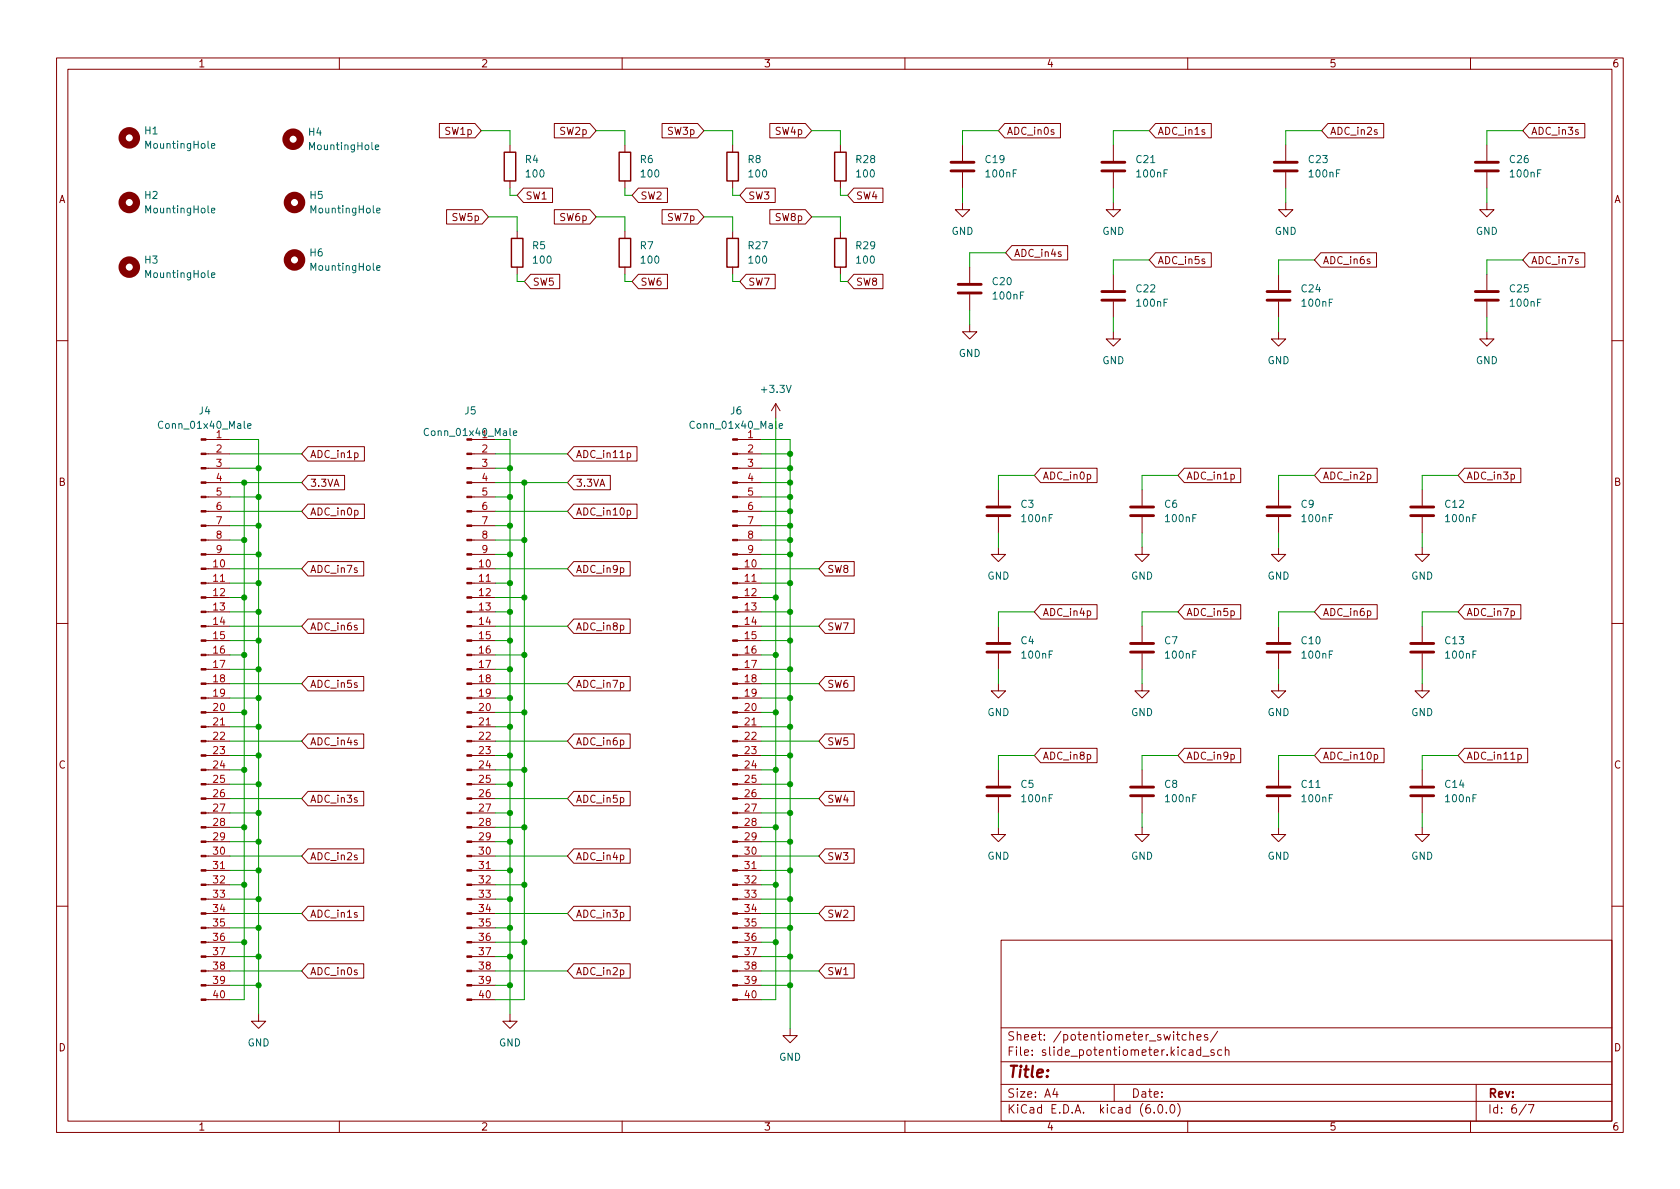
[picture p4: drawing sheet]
<svg xmlns="http://www.w3.org/2000/svg" width="297mm" height="210mm" viewBox="0 0 297 210" stroke-linecap="round" stroke-linejoin="round" font-family="sans-serif">
<g fill="none" stroke="#840000" stroke-width=".18">
<path d="M10 10.2h277v190.1h-277zM12 12.2h273v186.1h-273zM60 10.2v2M110 10.2v2M160 10.2v2M210 10.2v2M260 10.2v2M77.7 21.8h6.3l1.1 1.3-1.1 1.3h-6.3zM79 37.1h6.2l1.2 1.2-1.2 1.3h-6.2zM90.2 25.6v1.3M90.2 32v1.3M92.6 33.3h5.1v2.5h-5.1l-1.2-1.3z"/>
<path d="M98 21.8h6.3l1.1 1.3-1.1 1.3h-6.3zM98 37.1h6.3l1.1 1.2-1.1 1.3h-6.3zM110.5 25.6v1.3M110.5 32v1.3M112.9 33.3h5.1v2.5h-5.1l-1.1-1.3zM117.1 21.8h6.2l1.2 1.3-1.2 1.3h-6.2zM117.1 37.1h6.2l1.2 1.2-1.2 1.3h-6.2zM129.5 25.6v1.3M129.5 32v1.3M131.9 33.3h5.2v2.5h-5.2l-1.1-1.3zM136.1 21.8h6.3l1.1 1.3-1.1 1.3h-6.3zM136.1 37.1h6.3l1.1 1.2-1.1 1.3h-6.3z"/>
<path d="M148.6 25.6v1.3M148.6 32v1.3M151 33.3h5.1v2.5h-5.1l-1.1-1.3zM170.2 35.8v1.3h1.2l-1.2 1.2-1.3-1.2h1.3M170.2 25.6v2.8M170.2 30.5v2.8M177.6 21.8h9.9v2.6h-9.9l-1.1-1.3zM196.8 35.8v1.3h1.3l-1.3 1.2-1.2-1.2h1.2M196.8 25.6v2.8M196.8 30.5v2.8M204.3 21.8h9.9v2.6h-9.9l-1.1-1.3zM227.3 35.8v1.3h1.3l-1.3 1.2-1.2-1.2h1.2"/>
<path d="M227.3 25.6v2.8M227.3 30.5v2.8M234.8 21.8h9.8v2.6h-9.8l-1.1-1.3zM262.9 35.8v1.3h1.3l-1.3 1.2-1.3-1.2h1.3M262.9 25.6v2.8M262.9 30.5v2.8M270.4 21.8h9.8v2.6h-9.8l-1.2-1.3zM91.4 40.9v1.3M91.4 47.2v1.3M93.8 48.5h5.2v2.5h-5.2l-1.1-1.2zM110.5 40.9v1.3M110.5 47.2v1.3"/>
<path d="M112.9 48.5h5.1v2.5h-5.1l-1.1-1.2zM129.5 40.9v1.3M129.5 47.2v1.3M131.9 48.5h5.2v2.5h-5.2l-1.1-1.2zM148.6 40.9v1.3M148.6 47.2v1.3M151 48.5h5.1v2.5h-5.1l-1.1-1.2zM171.4 57.4v1.3h1.3l-1.3 1.2-1.2-1.2h1.2M171.4 47.2v2.8M171.4 52.1v2.8M178.9 43.4h9.9v2.6h-9.9l-1.1-1.3zM196.8 58.7v1.2h1.3l-1.3 1.3-1.2-1.3h1.2"/>
<path d="M196.8 48.5v2.8M196.8 53.3v2.8M204.3 44.7h9.9v2.5h-9.9l-1.1-1.2zM226.1 58.7v1.2h1.2l-1.2 1.3-1.3-1.3h1.3M226.1 48.5v2.8M226.1 53.3v2.8M233.5 44.7h9.9v2.5h-9.9l-1.1-1.2zM262.9 58.7v1.2h1.3l-1.3 1.3-1.3-1.3h1.3M262.9 48.5v2.8M262.9 53.3v2.8M270.4 44.7h9.8v2.5h-9.8l-1.2-1.2zM10 60.2h2"/>
<path d="M36.4 77.7h4.2M54.5 79h9.9v2.5h-9.9l-1.2-1.2zM83.8 77.7h3.8M101.4 79h11.2v2.5h-11.2l-1.1-1.2zM130.4 77.7h4.2M137.2 71.4l-.8 1.2M137.2 71.4v2.5M137.2 71.4l.7 1.2M285 60.2h2M36.4 98h4.2M36.4 95.5h4.2M36.4 93h4.2"/>
<path d="M36.4 90.4h4.2M36.4 87.9h4.2M36.4 85.3h4.2M36.4 82.8h4.2M36.4 80.3h4.2M54.5 89.1h9.9v2.6h-9.9l-1.2-1.3zM54.5 99.3h9.8v2.5h-9.8l-1.2-1.2zM54.5 84.1h6.4v2.5h-6.4l-1.2-1.3zM83.4 98h4.2M83.4 95.5h4.2M83.4 93h4.2M83.4 90.4h4.2"/>
<path d="M83.4 87.9h4.2M83.4 85.3h4.2M83.4 82.8h4.2M83.4 80.3h4.2M101.4 89.1h11.2v2.6h-11.2l-1.1-1.3zM101.4 99.3h10v2.5h-10l-1.1-1.2zM101.4 84.1h6.5v2.5h-6.5l-1.1-1.3zM110.9 90.3l.4-.1 .2 .3-.1 .5h-.5M110.9 80.1h.4l.2 .2-.1 .6h-.5M130.4 98h4.2M130.4 95.5h4.2M130.4 93h4.2"/>
<path d="M130.4 90.4h4.2M130.4 87.9h4.2M130.4 85.3h4.2M130.4 82.8h4.2M130.4 80.3h4.2M145.9 99.3h5.1v2.5h-5.1l-1.1-1.2zM176.5 96.8v1.2h1.3l-1.3 1.3-1.2-1.3h1.2M176.5 86.6v2.8M176.5 91.4v2.8M184 82.8h10v2.5h-10l-1.1-1.2zM201.9 96.8v1.2h1.3l-1.3 1.3-1.2-1.3h1.2M201.9 86.6v2.8"/>
<path d="M201.9 91.4v2.8M209.4 82.8h10v2.5h-10l-1.1-1.2zM226.1 96.8v1.2h1.2l-1.2 1.3-1.3-1.3h1.3M226.1 86.6v2.8M226.1 91.4v2.8M233.5 82.8h10v2.5h-10l-1.1-1.2zM251.5 96.8v1.2h1.2l-1.2 1.3-1.3-1.3h1.3M251.5 86.6v2.8M251.5 91.4v2.8M258.9 82.8h10v2.5h-10l-1.1-1.2zM10 110.2h2M36.4 118.4h4.2"/>
<path d="M36.4 115.8h4.2M36.4 113.3h4.2M36.4 110.7h4.2M36.4 108.2h4.2M36.4 105.7h4.2M36.4 103.1h4.2M36.4 100.6h4.2M54.5 109.5h9.8v2.5h-9.8l-1.2-1.3zM54.5 119.6h9.8v2.6h-9.8l-1.2-1.3zM83.4 118.4h4.2M83.4 115.8h4.2M83.4 113.3h4.2"/>
<path d="M83.4 110.7h4.2M83.4 108.2h4.2M83.4 105.7h4.2M83.4 103.1h4.2M83.4 100.6h4.2M101.4 119.6h10v2.6h-10l-1.1-1.3zM101.4 109.5h10v2.5h-10l-1.1-1.3zM130.4 118.4h4.2M130.4 115.8h4.2M130.4 113.3h4.2M130.4 110.7h4.2M130.4 108.2h4.2"/>
<path d="M130.4 105.7h4.2M130.4 103.1h4.2M130.4 100.6h4.2M145.9 109.5h5.1v2.5h-5.1l-1.1-1.3zM145.9 119.6h5.1v2.6h-5.1l-1.1-1.3zM176.5 110.7v2.8M176.5 115.6v2.8M184 106.9h10v2.6h-10l-1.1-1.3zM201.9 110.7v2.8M201.9 115.6v2.8M209.4 106.9h10v2.6h-10l-1.1-1.3zM226.1 110.7v2.8"/>
<path d="M226.1 115.6v2.8M233.5 106.9h10v2.6h-10l-1.1-1.3zM251.5 110.7v2.8M251.5 115.6v2.8M258.9 106.9h10v2.6h-10l-1.1-1.3zM285 110.2h2M36.4 138.7h4.2M36.4 136.1h4.2M36.4 133.6h4.2M36.4 131.1h4.2M36.4 128.5h4.2M36.4 126h4.2"/>
<path d="M36.4 123.4h4.2M36.4 120.9h4.2M54.5 139.9h9.8v2.6h-9.8l-1.2-1.3zM54.5 129.8h9.8v2.5h-9.8l-1.2-1.2zM83.4 138.7h4.2M83.4 136.1h4.2M83.4 133.6h4.2M83.4 131.1h4.2M83.4 128.5h4.2M83.4 126h4.2M83.4 123.4h4.2M83.4 120.9h4.2"/>
<path d="M101.4 129.8h10v2.5h-10l-1.1-1.2zM101.4 139.9h10v2.6h-10l-1.1-1.3zM130.4 138.7h4.2M130.4 136.1h4.2M130.4 133.6h4.2M130.4 131.1h4.2M130.4 128.5h4.2M130.4 126h4.2M130.4 123.4h4.2M130.4 120.9h4.2M145.9 129.8h5.1v2.5h-5.1l-1.1-1.2zM145.9 139.9h5.1v2.6h-5.1l-1.1-1.3z"/>
<path d="M176.5 120.9v1.3h1.3l-1.3 1.2-1.2-1.2h1.2M176.5 136.1v2.8M184 132.3h10v2.6h-10l-1.1-1.3zM201.9 120.9v1.3h1.3l-1.3 1.2-1.2-1.2h1.2M201.9 136.1v2.8M209.4 132.3h10v2.6h-10l-1.1-1.3zM226.1 120.9v1.3h1.2l-1.2 1.2-1.3-1.2h1.3M226.1 136.1v2.8M233.5 132.3h11.2v2.6h-11.2l-1.1-1.3zM243 133.5l.3-.1 .3 .3-.1 .5h-.5M251.5 120.9v1.3h1.2l-1.2 1.2-1.3-1.2h1.3M251.5 136.1v2.8"/>
<path d="M258.9 132.3h11.2v2.6h-11.2l-1.1-1.3zM268.4 133.5l.3-.1 .3 .3-.1 .5h-.5M36.4 159h4.2M36.4 156.5h4.2M36.4 153.9h4.2M36.4 151.4h4.2M36.4 148.8h4.2M36.4 146.3h4.2M36.4 143.8h4.2M36.4 141.2h4.2M54.5 150.1h9.8v2.5h-9.8l-1.2-1.2zM83.4 159h4.2"/>
<path d="M83.4 156.5h4.2M83.4 153.9h4.2M83.4 151.4h4.2M83.4 148.8h4.2M83.4 146.3h4.2M83.4 143.8h4.2M83.4 141.2h4.2M101.4 150.1h10v2.5h-10l-1.1-1.2zM130.4 159h4.2M130.4 156.5h4.2M130.4 153.9h4.2M130.4 151.4h4.2"/>
<path d="M130.4 148.8h4.2M130.4 146.3h4.2M130.4 143.8h4.2M130.4 141.2h4.2M145.9 150.1h5.1v2.5h-5.1l-1.1-1.2zM176.5 146.3v1.3h1.3l-1.3 1.2-1.2-1.2h1.2M176.5 141v2.8M201.9 146.3v1.3h1.3l-1.3 1.2-1.2-1.2h1.2M201.9 141v2.8M226.1 146.3v1.3h1.2l-1.2 1.2-1.3-1.2h1.3M226.1 141v2.8M251.5 146.3v1.3h1.2l-1.2 1.2-1.3-1.2h1.3"/>
<path d="M251.5 141v2.8M10 160.2h2M36.4 176.8h4.2M36.4 174.2h4.2M36.4 171.7h4.2M36.4 169.2h4.2M36.4 166.6h4.2M36.4 164.1h4.2M36.4 161.5h4.2M45.7 179.3v1.3h1.3l-1.3 1.3-1.3-1.3h1.3M54.5 160.3h9.8v2.5h-9.8l-1.2-1.3zM54.5 170.4h9.8v2.6h-9.8l-1.2-1.3z"/>
<path d="M83.4 176.8h4.2M83.4 174.2h4.2M83.4 171.7h4.2M83.4 169.2h4.2M83.4 166.6h4.2M83.4 164.1h4.2M83.4 161.5h4.2M90.2 179.3v1.3h1.2l-1.2 1.3-1.3-1.3h1.3M101.4 170.4h10v2.6h-10l-1.1-1.3zM101.4 160.3h10v2.5h-10l-1.1-1.3zM130.4 176.8h4.2M130.4 174.2h4.2"/>
<path d="M130.4 171.7h4.2M130.4 169.2h4.2M130.4 166.6h4.2M130.4 164.1h4.2M130.4 161.5h4.2M145.9 160.3h5.1v2.5h-5.1l-1.1-1.3zM145.9 170.4h5.1v2.6h-5.1l-1.1-1.3zM177 166.3h108v32h-108zM285 160.2h2M60 198.3v2M110 198.3v2M139.7 181.9v1.2h1.3l-1.3 1.3-1.3-1.3h1.3"/>
<path d="M160 198.3v2M177 194.8h108M177 191.8h108M177 187.8h108M177 181.8h108M186.5 192.5l-.4 1h1M186.9 193v1M197 191.8v3M204.1 196.7v.1M204.9 195.4l.2-.1a.81 .81 0 0 1 .6 .7 .81 .81 0 0 1-.3 .8h-.2a.81 .81 0 0 1-.6-.6 .81 .81 0 0 1 .3-.8zM206.2 196.7v.1M207.1 195.4l.1-.1a.81 .81 0 0 1 .6 .7 .81 .81 0 0 1-.3 .8h-.1a.81 .81 0 0 1-.6-.6 .81 .81 0 0 1 .3-.8z"/>
<path d="M208 182.9h.6M208.2 195.1a1.72 1.72 0 0 1 0 2.3M208.2 182.4v1.3l.4 .2M209.7 183l-.4-.1-.3 .3v.4l.1 .3h.6M210 198.3v2M210.4 183.1l.2-.2 .3 .1 .1 .9M210.4 182.4v1.5M211.6 183.4l.8-.1-.1-.3-.4-.1-.3 .2 .1 .8h.6M212.3 185.7l-.4-.1-.3 .3v.4l.1 .3h.6M212.3 185.1v1.5M212.6 186.8h1.2M213.5 183l-.4-.1-.2 .2 .1 .3 .5 .1v.4h-.6"/>
<path d="M214.6 185.7l-.3-.1-.2 .2v.3l.5 .1v.4h-.5M215.3 182.4l-1.3 1.9M216 185.7l-.4-.1-.3 .3v.4l.1 .3h.6M216.6 185.8l.3-.2 .3 .1 .1 .9M216.6 185.1v1.5M260 198.3v2M261 191.8v6.5M269.9 195.3l-1.3 1.9M270.2 195.3h1l-.6 1.5"/>
</g>
<g fill="none" stroke="#840000" stroke-width=".51">
<path d="M168.1 30.2h4.1M168.1 28.7h4.1M194.8 30.2h4.1M194.8 28.7h4.1M225.3 30.2h4.1M225.3 28.7h4.1M260.9 30.2h4M260.9 28.7h4M169.4 51.8h4.1M169.4 50.3h4.1M194.8 53.1h4.1M194.8 51.6h4.1"/>
<path d="M224 53.1h4.1M224 51.6h4.1M260.9 53.1h4M260.9 51.6h4M174.5 91.2h4.1M174.5 89.7h4.1M199.9 91.2h4.1M199.9 89.7h4.1M224 91.2h4.1M224 89.7h4.1M249.4 91.2h4.1M249.4 89.7h4.1"/>
<path d="M174.5 115.3h4.1M174.5 113.8h4.1M199.9 115.3h4.1M199.9 113.8h4.1M224 115.3h4.1M224 113.8h4.1M249.4 115.3h4.1M249.4 113.8h4.1M174.5 139.2h4.1M199.9 139.2h4.1M224 139.2h4.1M249.4 139.2h4.1"/>
<path d="M174.5 140.7h4.1M199.9 140.7h4.1M224 140.7h4.1M249.4 140.7h4.1"/>
</g>
<path d="M89.2 26.9h2v5.1h-2zM109.5 26.9h2v5.1h-2zM128.5 26.9h2.1v5.1h-2.1zM147.6 26.9h2v5.1h-2zM90.4 42.2h2.1v5h-2.1zM109.5 42.2h2v5h-2zM128.5 42.2h2.1v5h-2.1zM147.6 42.2h2v5h-2z" fill="none" stroke="#840000" stroke-width=".25"/>
<g fill="none" stroke="#840000" stroke-width="1.3">
<circle cx="22.9" cy="35.8" r="1.27"/>
<circle cx="22.9" cy="24.4" r="1.27"/>
<circle cx="51.8" cy="24.6" r="1.27"/>
<circle cx="52.1" cy="35.8" r="1.27"/>
<circle cx="22.9" cy="47.2" r="1.27"/>
<circle cx="52.1" cy="46" r="1.27"/>
</g>
<path d="M37.4 37.2l.6-.1-.1-.2-.3-.1-.2 .2 .1 .6h.4M37.4 25.8l.6-.1-.1-.3h-.3l-.2 .2 .1 .6h.4M66.4 26l.6-.1-.1-.2-.4-.1-.1 .2v.6h.5M66.6 37.2l.6-.1-.1-.2-.3-.1-.2 .2 .1 .6h.4M37.4 48.7l.6-.2-.1-.2-.3-.1-.2 .2 .1 .6h.4M66.6 47.4l.6-.1-.1-.3h-.3l-.2 .1 .1 .7h.4M43.8 75.3l.6-.1-.1-.2-.3-.1-.2 .2v.6h.5M90.8 76.6l.6-.1-.1-.3h-.3l-.2 .2v.6h.5M137.8 75.3l.6-.1-.1-.2-.4-.1-.1 .2v.6h.5" fill="none" stroke="#006464" stroke-width=".18"/>
<g fill="#840000" stroke="#840000" stroke-width=".18">
<path d="M129.5 176.7h.9v.2h-.9z"/>
<path d="M129.5 174.1h.9v.3h-.9z"/>
<path d="M129.5 171.6h.9v.2h-.9z"/>
<path d="M129.5 169h.9v.3h-.9z"/>
<path d="M129.5 166.5h.9v.2h-.9z"/>
<path d="M129.5 164h.9v.2h-.9z"/>
<path d="M129.5 161.4h.9v.3h-.9z"/>
<path d="M129.5 158.9h.9v.2h-.9z"/>
<path d="M129.5 156.3h.9v.3h-.9z"/>
<path d="M129.5 153.8h.9v.2h-.9z"/>
<path d="M129.5 151.3h.9v.2h-.9z"/>
<path d="M129.5 148.7h.9v.3h-.9z"/>
<path d="M129.5 146.2h.9v.2h-.9z"/>
<path d="M129.5 143.6h.9v.3h-.9z"/>
<path d="M129.5 141.1h.9v.2h-.9z"/>
<path d="M129.5 138.6h.9v.2h-.9z"/>
<path d="M129.5 136h.9v.3h-.9z"/>
<path d="M129.5 133.5h.9v.2h-.9z"/>
<path d="M129.5 130.9h.9v.3h-.9z"/>
<path d="M129.5 128.4h.9v.2h-.9z"/>
<path d="M129.5 125.9h.9v.2h-.9z"/>
<path d="M129.5 123.3h.9v.3h-.9z"/>
<path d="M129.5 120.8h.9v.2h-.9z"/>
<path d="M129.5 118.2h.9v.3h-.9z"/>
<path d="M129.5 115.7h.9v.2h-.9z"/>
<path d="M129.5 113.2h.9v.2h-.9z"/>
<path d="M129.5 110.6h.9v.3h-.9z"/>
<path d="M129.5 108.1h.9v.2h-.9z"/>
<path d="M129.5 105.5h.9v.3h-.9z"/>
<path d="M129.5 103h.9v.2h-.9z"/>
<path d="M129.5 100.5h.9v.2h-.9z"/>
<path d="M129.5 97.9h.9v.3h-.9z"/>
<path d="M129.5 95.4h.9v.2h-.9z"/>
<path d="M129.5 92.8h.9v.3h-.9z"/>
<path d="M129.5 90.3h.9v.2h-.9z"/>
<path d="M129.5 87.8h.9v.2h-.9z"/>
<path d="M129.5 85.2h.9v.3h-.9z"/>
<path d="M129.5 82.7h.9v.2h-.9z"/>
<path d="M129.5 80.1h.9v.3h-.9z"/>
<path d="M129.5 77.6h.9v.2h-.9z"/>
<path d="M82.5 176.7h.9v.2h-.9z"/>
<path d="M82.5 174.1h.9v.3h-.9z"/>
<path d="M82.5 171.6h.9v.2h-.9z"/>
<path d="M82.5 169h.9v.3h-.9z"/>
<path d="M82.5 166.5h.9v.2h-.9z"/>
<path d="M82.5 164h.9v.2h-.9z"/>
<path d="M82.5 161.4h.9v.3h-.9z"/>
<path d="M82.5 158.9h.9v.2h-.9z"/>
<path d="M82.5 156.3h.9v.3h-.9z"/>
<path d="M82.5 153.8h.9v.2h-.9z"/>
<path d="M82.5 151.3h.9v.2h-.9z"/>
<path d="M82.5 148.7h.9v.3h-.9z"/>
<path d="M82.5 146.2h.9v.2h-.9z"/>
<path d="M82.5 143.6h.9v.3h-.9z"/>
<path d="M82.5 141.1h.9v.2h-.9z"/>
<path d="M82.5 138.6h.9v.2h-.9z"/>
<path d="M82.5 136h.9v.3h-.9z"/>
<path d="M82.5 133.5h.9v.2h-.9z"/>
<path d="M82.5 130.9h.9v.3h-.9z"/>
<path d="M82.5 128.4h.9v.2h-.9z"/>
<path d="M82.5 125.9h.9v.2h-.9z"/>
<path d="M82.5 123.3h.9v.3h-.9z"/>
<path d="M82.5 120.8h.9v.2h-.9z"/>
<path d="M82.5 118.2h.9v.3h-.9z"/>
<path d="M82.5 115.7h.9v.2h-.9z"/>
<path d="M82.5 113.2h.9v.2h-.9z"/>
<path d="M82.5 110.6h.9v.3h-.9z"/>
<path d="M82.5 108.1h.9v.2h-.9z"/>
<path d="M82.5 105.5h.9v.3h-.9z"/>
<path d="M82.5 103h.9v.2h-.9z"/>
<path d="M82.5 100.5h.9v.2h-.9z"/>
<path d="M82.5 97.9h.9v.3h-.9z"/>
<path d="M82.5 95.4h.9v.2h-.9z"/>
<path d="M82.5 92.8h.9v.3h-.9z"/>
<path d="M82.5 90.3h.9v.2h-.9z"/>
<path d="M82.5 87.8h.9v.2h-.9z"/>
<path d="M82.5 85.2h.9v.3h-.9z"/>
<path d="M82.5 82.7h.9v.2h-.9z"/>
<path d="M82.5 80.1h.9v.3h-.9z"/>
<path d="M35.6 176.7h.8v.2h-.8z"/>
<path d="M35.6 174.1h.8v.3h-.8z"/>
<path d="M35.6 171.6h.8v.2h-.8z"/>
<path d="M35.6 169h.8v.3h-.8z"/>
<path d="M35.6 166.5h.8v.2h-.8z"/>
<path d="M35.6 164h.8v.2h-.8z"/>
<path d="M35.6 161.4h.8v.3h-.8z"/>
<path d="M35.6 158.9h.8v.2h-.8z"/>
<path d="M35.6 156.3h.8v.3h-.8z"/>
<path d="M35.6 153.8h.8v.2h-.8z"/>
<path d="M35.6 151.3h.8v.2h-.8z"/>
<path d="M35.6 148.7h.8v.3h-.8z"/>
<path d="M35.6 146.2h.8v.2h-.8z"/>
<path d="M35.6 143.6h.8v.3h-.8z"/>
<path d="M35.6 141.1h.8v.2h-.8z"/>
<path d="M35.6 138.6h.8v.2h-.8z"/>
<path d="M35.6 136h.8v.3h-.8z"/>
<path d="M35.6 133.5h.8v.2h-.8z"/>
<path d="M35.6 130.9h.8v.3h-.8z"/>
<path d="M35.6 128.4h.8v.2h-.8z"/>
<path d="M35.6 125.9h.8v.2h-.8z"/>
<path d="M35.6 123.3h.8v.3h-.8z"/>
<path d="M35.6 120.8h.8v.2h-.8z"/>
<path d="M35.6 118.2h.8v.3h-.8z"/>
<path d="M35.6 115.7h.8v.2h-.8z"/>
<path d="M35.6 113.2h.8v.2h-.8z"/>
<path d="M35.6 110.6h.8v.3h-.8z"/>
<path d="M35.6 108.1h.8v.2h-.8z"/>
<path d="M35.6 105.5h.8v.3h-.8z"/>
<path d="M35.6 103h.8v.2h-.8z"/>
<path d="M35.6 100.5h.8v.2h-.8z"/>
<path d="M35.6 97.9h.8v.3h-.8z"/>
<path d="M35.6 95.4h.8v.2h-.8z"/>
<path d="M35.6 92.8h.8v.3h-.8z"/>
<path d="M35.6 90.3h.8v.2h-.8z"/>
<path d="M35.6 87.8h.8v.2h-.8z"/>
<path d="M35.6 85.2h.8v.3h-.8z"/>
<path d="M35.6 82.7h.8v.2h-.8z"/>
<path d="M35.6 80.1h.8v.3h-.8z"/>
<path d="M35.6 77.6h.8v.2h-.8z"/>
</g>
<g fill="none" stroke="#009600" stroke-width=".18">
<path d="M85.1 23.1h5.1v2.5M86.4 38.3h5v2.6M90.2 33.3v1.2h1.2M105.4 23.1h5.1v2.5M105.4 38.3h5.1v2.6M110.5 33.3v1.2h1.3M124.5 23.1h5v2.5M124.5 38.3h5v2.6M129.5 33.3v1.2h1.3M143.5 23.1h5.1v2.5M143.5 38.3h5.1v2.6M148.6 33.3v1.2h1.3"/>
<path d="M170.2 33.3v2.5M176.5 23.1h-6.3v2.5M196.8 33.3v2.5M203.2 23.1h-6.4v2.5M227.3 33.3v2.5M233.7 23.1h-6.4v2.5M262.9 33.3v2.5M269.2 23.1h-6.3v2.5M91.4 48.5v1.3h1.3M110.5 48.5v1.3h1.3M129.5 48.5v1.3h1.3M148.6 48.5v1.3h1.3"/>
<path d="M171.4 54.9v2.5M177.8 44.7h-6.4v2.5M196.8 56.1v2.6M203.2 46h-6.4v2.5M226.1 56.1v2.6M232.4 46h-6.3v2.5M262.9 56.1v2.6M269.2 46h-6.3v2.5M40.6 77.7h5.1v101.6M90.2 77.7v101.6M134.6 77.7h5.1v104.2M137.2 73.9v102.9h-2.6"/>
<path d="M40.6 85.3h12.7M40.6 93h5.1M40.6 87.9h5.1M40.6 98h5.1M40.6 80.3h12.7M40.6 90.4h12.7M40.6 95.5h2.6M40.6 82.8h5.1M43.2 85.3v91.5h-2.6M87.6 85.3h12.7M87.6 93h2.6M87.6 87.9h2.6"/>
<path d="M87.6 98h2.6M87.6 80.3h12.7M87.6 90.4h12.7M87.6 95.5h5.1M87.6 82.8h2.6M92.7 85.3v91.5h-5.1M134.6 85.3h5.1M134.6 93h5.1M134.6 87.9h5.1M134.6 98h5.1M134.6 80.3h5.1M134.6 90.4h5.1"/>
<path d="M134.6 95.5h5.1M134.6 82.8h5.1M176.5 94.2v2.6M182.9 84.1h-6.4v2.5M201.9 94.2v2.6M208.3 84.1h-6.4v2.5M226.1 94.2v2.6M232.4 84.1h-6.3v2.5M251.5 94.2v2.6M257.8 84.1h-6.3v2.5M40.6 108.2h5.1M40.6 105.7h2.6"/>
<path d="M40.6 100.6h12.7M40.6 103.1h5.1M40.6 113.3h5.1M40.6 118.4h5.1M40.6 115.8h2.6M40.6 110.7h12.7M87.6 108.2h2.6M87.6 105.7h5.1M87.6 100.6h12.7M87.6 103.1h2.6M87.6 113.3h2.6M87.6 118.4h2.6"/>
<path d="M87.6 115.8h5.1M87.6 110.7h12.7M134.6 108.2h5.1M134.6 105.7h2.6M134.6 100.6h10.2M134.6 103.1h5.1M134.6 113.3h5.1M134.6 118.4h5.1M134.6 115.8h2.6M134.6 110.7h10.2M176.5 118.4v2.5M182.9 108.2h-6.4v2.5"/>
<path d="M201.9 118.4v2.5M208.3 108.2h-6.4v2.5M226.1 118.4v2.5M232.4 108.2h-6.3v2.5M251.5 118.4v2.5M257.8 108.2h-6.3v2.5M40.6 133.6h5.1M40.6 138.7h5.1M40.6 136.1h2.6M40.6 128.5h5.1M40.6 131.1h12.7M40.6 126h2.6"/>
<path d="M40.6 120.9h12.7M40.6 123.4h5.1M87.6 133.6h2.6M87.6 138.7h2.6M87.6 136.1h5.1M87.6 128.5h2.6M87.6 131.1h12.7M87.6 126h5.1M87.6 120.9h12.7M87.6 123.4h2.6M134.6 133.6h5.1M134.6 138.7h5.1"/>
<path d="M134.6 136.1h2.6M134.6 128.5h5.1M134.6 131.1h10.2M134.6 126h2.6M134.6 120.9h10.2M134.6 123.4h5.1M182.9 133.6h-6.4v2.5M208.3 133.6h-6.4v2.5M232.4 133.6h-6.3v2.5M257.8 133.6h-6.3v2.5M40.6 156.5h2.6M40.6 153.9h5.1"/>
<path d="M40.6 159h5.1M40.6 143.8h5.1M40.6 146.3h2.6M40.6 148.8h5.1M40.6 151.4h12.7M40.6 141.2h12.7M87.6 156.5h5.1M87.6 153.9h2.6M87.6 159h2.6M87.6 143.8h2.6M87.6 146.3h5.1M87.6 148.8h2.6"/>
<path d="M87.6 151.4h12.7M87.6 141.2h12.7M134.6 156.5h2.6M134.6 153.9h5.1M134.6 159h5.1M134.6 143.8h5.1M134.6 146.3h2.6M134.6 148.8h5.1M134.6 151.4h10.2M134.6 141.2h10.2M176.5 143.8v2.5M201.9 143.8v2.5"/>
<path d="M226.1 143.8v2.5M251.5 143.8v2.5M40.6 164.1h5.1M40.6 166.6h2.6M40.6 169.2h5.1M40.6 174.2h5.1M40.6 171.7h12.7M40.6 161.5h12.7M87.6 164.1h2.6M87.6 166.6h5.1M87.6 169.2h2.6M87.6 174.2h2.6"/>
<path d="M87.6 171.7h12.7M87.6 161.5h12.7M134.6 164.1h5.1M134.6 166.6h2.6M134.6 169.2h5.1M134.6 174.2h5.1M134.6 171.7h10.2M134.6 161.5h10.2"/>
</g>
<g fill="#009600" stroke="#009600" stroke-width=".18">
<circle cx="139.7" cy="103.1" r=".46"/>
<circle cx="139.7" cy="98" r=".46"/>
<circle cx="139.7" cy="95.5" r=".46"/>
<circle cx="137.2" cy="105.7" r=".46"/>
<circle cx="139.7" cy="108.2" r=".46"/>
<circle cx="137.2" cy="126" r=".46"/>
<circle cx="137.2" cy="115.8" r=".46"/>
<circle cx="139.7" cy="123.4" r=".46"/>
<circle cx="139.7" cy="118.4" r=".46"/>
<circle cx="139.7" cy="113.3" r=".46"/>
<circle cx="139.7" cy="128.5" r=".46"/>
<circle cx="139.7" cy="138.7" r=".46"/>
<circle cx="139.7" cy="143.8" r=".46"/>
<circle cx="139.7" cy="133.6" r=".46"/>
<circle cx="137.2" cy="146.3" r=".46"/>
<circle cx="137.2" cy="136.1" r=".46"/>
<circle cx="139.7" cy="93" r=".46"/>
<circle cx="90.2" cy="82.8" r=".46"/>
<circle cx="90.2" cy="87.9" r=".46"/>
<circle cx="92.7" cy="85.3" r=".46"/>
<circle cx="139.7" cy="87.9" r=".46"/>
<circle cx="139.7" cy="85.3" r=".46"/>
<circle cx="139.7" cy="82.8" r=".46"/>
<circle cx="139.7" cy="90.4" r=".46"/>
<circle cx="139.7" cy="80.3" r=".46"/>
<circle cx="92.7" cy="95.5" r=".46"/>
<circle cx="90.2" cy="93" r=".46"/>
<circle cx="90.2" cy="98" r=".46"/>
<circle cx="92.7" cy="105.7" r=".46"/>
<circle cx="90.2" cy="113.3" r=".46"/>
<circle cx="90.2" cy="103.1" r=".46"/>
<circle cx="90.2" cy="108.2" r=".46"/>
<circle cx="92.7" cy="115.8" r=".46"/>
<circle cx="90.2" cy="123.4" r=".46"/>
<circle cx="90.2" cy="118.4" r=".46"/>
<circle cx="92.7" cy="126" r=".46"/>
<circle cx="90.2" cy="138.7" r=".46"/>
<circle cx="90.2" cy="148.8" r=".46"/>
<circle cx="92.7" cy="146.3" r=".46"/>
<circle cx="90.2" cy="174.2" r=".46"/>
<circle cx="90.2" cy="169.2" r=".46"/>
<circle cx="139.7" cy="169.2" r=".46"/>
<circle cx="137.2" cy="166.6" r=".46"/>
<circle cx="139.7" cy="164.1" r=".46"/>
<circle cx="139.7" cy="174.2" r=".46"/>
<circle cx="45.7" cy="164.1" r=".46"/>
<circle cx="45.7" cy="159" r=".46"/>
<circle cx="45.7" cy="153.9" r=".46"/>
<circle cx="45.7" cy="148.8" r=".46"/>
<circle cx="45.7" cy="169.2" r=".46"/>
<circle cx="45.7" cy="174.2" r=".46"/>
<circle cx="43.2" cy="146.3" r=".46"/>
<circle cx="45.7" cy="143.8" r=".46"/>
<circle cx="139.7" cy="153.9" r=".46"/>
<circle cx="137.2" cy="156.5" r=".46"/>
<circle cx="139.7" cy="148.8" r=".46"/>
<circle cx="139.7" cy="159" r=".46"/>
<circle cx="90.2" cy="143.8" r=".46"/>
<circle cx="90.2" cy="153.9" r=".46"/>
<circle cx="92.7" cy="166.6" r=".46"/>
<circle cx="90.2" cy="164.1" r=".46"/>
<circle cx="90.2" cy="159" r=".46"/>
<circle cx="92.7" cy="156.5" r=".46"/>
<circle cx="92.7" cy="136.1" r=".46"/>
<circle cx="43.2" cy="136.1" r=".46"/>
<circle cx="43.2" cy="156.5" r=".46"/>
<circle cx="45.7" cy="138.7" r=".46"/>
<circle cx="43.2" cy="166.6" r=".46"/>
<circle cx="45.7" cy="103.1" r=".46"/>
<circle cx="45.7" cy="108.2" r=".46"/>
<circle cx="43.2" cy="105.7" r=".46"/>
<circle cx="45.7" cy="113.3" r=".46"/>
<circle cx="45.7" cy="118.4" r=".46"/>
<circle cx="43.2" cy="115.8" r=".46"/>
<circle cx="43.2" cy="126" r=".46"/>
<circle cx="45.7" cy="123.4" r=".46"/>
<circle cx="45.7" cy="87.9" r=".46"/>
<circle cx="45.7" cy="93" r=".46"/>
<circle cx="45.7" cy="98" r=".46"/>
<circle cx="43.2" cy="85.3" r=".46"/>
<circle cx="43.2" cy="95.5" r=".46"/>
<circle cx="45.7" cy="82.8" r=".46"/>
<circle cx="90.2" cy="133.6" r=".46"/>
<circle cx="90.2" cy="128.5" r=".46"/>
<circle cx="45.7" cy="133.6" r=".46"/>
<circle cx="45.7" cy="128.5" r=".46"/>
</g>
<text font-size="2.8" fill="#840000" x="178" y="190.6">Title:</text>
<g font-size="2.1" fill="#840000">
<text x="178" y="184">Sheet: /potentiometer_switches/</text>
<text x="178" y="186.7">File: slide_potentiometer.kicad_sch</text>
<text x="178" y="196.9">KiCad E.D.A. kicad (6.0.0)</text>
<text x="178" y="194.1">Size: A4</text>
<text x="200" y="194.1">Date:</text>
<text x="263" y="194.1">Rev:</text>
<text x="263" y="196.9">Id: 6/7</text>
</g>
<g font-size="1.8" fill="#840000">
<text x="35" y="11.9">1</text>
<text x="85" y="11.9">2</text>
<text x="135" y="11.9">3</text>
<text x="185" y="11.9">4</text>
<text x="235" y="11.9">5</text>
<text x="285" y="11.9">6</text>
<text x="78.7" y="23.8">SW1p</text>
<text x="99.1" y="23.8">SW2p</text>
<text x="118.1" y="23.8">SW3p</text>
<text x="137.2" y="23.8">SW4p</text>
<text x="178" y="23.8">ADC_in0s</text>
<text x="204.6" y="23.8">ADC_in1s</text>
<text x="235.1" y="23.8">ADC_in2s</text>
<text x="270.7" y="23.8">ADC_in3s</text>
<text x="10.3" y="35.9">A</text>
<text x="92.9" y="35.3">SW1</text>
<text x="113.2" y="35.3">SW2</text>
<text x="132.2" y="35.3">SW3</text>
<text x="151.3" y="35.3">SW4</text>
<text x="285.3" y="35.9">A</text>
<text x="80" y="39.1">SW5p</text>
<text x="99.1" y="39.1">SW6p</text>
<text x="118.1" y="39.1">SW7p</text>
<text x="137.2" y="39.1">SW8p</text>
<text x="179.2" y="45.4">ADC_in4s</text>
<text x="204.6" y="46.7">ADC_in5s</text>
<text x="233.8" y="46.7">ADC_in6s</text>
<text x="270.7" y="46.7">ADC_in7s</text>
<text x="94.1" y="50.5">SW5</text>
<text x="113.2" y="50.5">SW6</text>
<text x="132.2" y="50.5">SW7</text>
<text x="151.3" y="50.5">SW8</text>
<text x="54.8" y="81">ADC_in1p</text>
<text x="101.8" y="81">ADC_in11p</text>
<text x="10.3" y="85.9">B</text>
<text x="54.8" y="86.1">3.3VA</text>
<text x="101.8" y="86.1">3.3VA</text>
<text x="184.3" y="84.8">ADC_in0p</text>
<text x="209.7" y="84.8">ADC_in1p</text>
<text x="233.8" y="84.8">ADC_in2p</text>
<text x="259.2" y="84.8">ADC_in3p</text>
<text x="285.3" y="85.9">B</text>
<text x="54.8" y="91.1">ADC_in0p</text>
<text x="101.8" y="91.1">ADC_in10p</text>
<text x="54.8" y="101.3">ADC_in7s</text>
<text x="101.8" y="101.3">ADC_in9p</text>
<text x="146.2" y="101.3">SW8</text>
<text x="54.8" y="111.5">ADC_in6s</text>
<text x="101.8" y="111.5">ADC_in8p</text>
<text x="146.2" y="111.5">SW7</text>
<text x="184.3" y="108.9">ADC_in4p</text>
<text x="209.7" y="108.9">ADC_in5p</text>
<text x="233.8" y="108.9">ADC_in6p</text>
<text x="259.2" y="108.9">ADC_in7p</text>
<text x="54.8" y="121.6">ADC_in5s</text>
<text x="101.8" y="121.6">ADC_in7p</text>
<text x="146.2" y="121.6">SW6</text>
<text x="54.8" y="131.8">ADC_in4s</text>
<text x="101.8" y="131.8">ADC_in6p</text>
<text x="146.2" y="131.8">SW5</text>
<text x="10.3" y="135.9">C</text>
<text x="184.3" y="134.3">ADC_in8p</text>
<text x="209.7" y="134.3">ADC_in9p</text>
<text x="233.8" y="134.3">ADC_in10p</text>
<text x="259.2" y="134.3">ADC_in11p</text>
<text x="285.3" y="135.9">C</text>
<text x="54.8" y="141.9">ADC_in3s</text>
<text x="101.8" y="141.9">ADC_in5p</text>
<text x="146.2" y="141.9">SW4</text>
<text x="54.8" y="152.1">ADC_in2s</text>
<text x="101.8" y="152.1">ADC_in4p</text>
<text x="146.2" y="152.1">SW3</text>
<text x="54.8" y="162.3">ADC_in1s</text>
<text x="101.8" y="162.3">ADC_in3p</text>
<text x="146.2" y="162.3">SW2</text>
<text x="54.8" y="172.4">ADC_in0s</text>
<text x="101.8" y="172.4">ADC_in2p</text>
<text x="146.2" y="172.4">SW1</text>
<text x="10.3" y="185.9">D</text>
<text x="285.3" y="185.9">D</text>
<text x="35" y="199.9">1</text>
<text x="85" y="199.9">2</text>
<text x="135" y="199.9">3</text>
<text x="185" y="199.9">4</text>
<text x="235" y="199.9">5</text>
<text x="285" y="199.9">6</text>
</g>
<g font-size="1.8" fill="#006464">
<text x="25.6" y="23.7">H1</text>
<text x="54.6" y="24">H4</text>
<text x="26" y="26.3">MountingHole</text>
<text x="54.9" y="26.5">MountingHole</text>
<text x="92.9" y="28.8">R4</text>
<text x="113.2" y="28.8">R6</text>
<text x="132.3" y="28.8">R8</text>
<text x="151.4" y="28.8">R28</text>
<text x="174.3" y="28.8">C19</text>
<text x="201" y="28.8">C21</text>
<text x="231.4" y="28.8">C23</text>
<text x="267" y="28.8">C26</text>
<text x="25.6" y="35.2">H2</text>
<text x="54.8" y="35.2">H5</text>
<text x="93.1" y="31.4">100</text>
<text x="113.4" y="31.4">100</text>
<text x="132.5" y="31.4">100</text>
<text x="151.5" y="31.4">100</text>
<text x="174.4" y="31.4">100nF</text>
<text x="201.1" y="31.4">100nF</text>
<text x="231.6" y="31.4">100nF</text>
<text x="267.2" y="31.4">100nF</text>
<text x="26" y="37.7">MountingHole</text>
<text x="55.2" y="37.7">MountingHole</text>
<text x="168.2" y="41.5">GND</text>
<text x="194.9" y="41.5">GND</text>
<text x="225.4" y="41.5">GND</text>
<text x="260.9" y="41.5">GND</text>
<text x="25.6" y="46.6">H3</text>
<text x="54.8" y="45.3">H6</text>
<text x="55.2" y="47.9">MountingHole</text>
<text x="94.2" y="44.1">R5</text>
<text x="94.4" y="46.6">100</text>
<text x="113.2" y="44.1">R7</text>
<text x="113.4" y="46.6">100</text>
<text x="132.4" y="44.1">R27</text>
<text x="132.5" y="46.6">100</text>
<text x="151.4" y="44.1">R29</text>
<text x="151.5" y="46.6">100</text>
<text x="26" y="49.1">MountingHole</text>
<text x="175.6" y="50.4">C20</text>
<text x="175.7" y="53">100nF</text>
<text x="201" y="51.7">C22</text>
<text x="230.2" y="51.7">C24</text>
<text x="267" y="51.7">C25</text>
<text x="201.1" y="54.2">100nF</text>
<text x="230.3" y="54.2">100nF</text>
<text x="267.2" y="54.2">100nF</text>
<text x="169.5" y="63.1">GND</text>
<text x="194.9" y="64.4">GND</text>
<text x="224.1" y="64.4">GND</text>
<text x="260.9" y="64.4">GND</text>
<text x="134.8" y="69.5">+3.3V</text>
<text x="28.5" y="75.8">Conn_01x40_Male</text>
<text x="35.2" y="73.3">J4</text>
<text x="82.2" y="73.3">J5</text>
<text x="85.2" y="77.5">1</text>
<text x="122.5" y="75.8">Conn_01x40_Male</text>
<text x="129.2" y="73.3">J6</text>
<text x="180.5" y="89.8">C3</text>
<text x="205.9" y="89.8">C6</text>
<text x="230.1" y="89.8">C9</text>
<text x="255.6" y="89.8">C12</text>
<text x="180.8" y="92.3">100nF</text>
<text x="206.2" y="92.3">100nF</text>
<text x="230.3" y="92.3">100nF</text>
<text x="255.7" y="92.3">100nF</text>
<text x="174.6" y="102.5">GND</text>
<text x="200" y="102.5">GND</text>
<text x="224.1" y="102.5">GND</text>
<text x="249.5" y="102.5">GND</text>
<text x="180.5" y="113.9">C4</text>
<text x="205.9" y="113.9">C7</text>
<text x="230.2" y="113.9">C10</text>
<text x="255.6" y="113.9">C13</text>
<text x="180.8" y="116.5">100nF</text>
<text x="206.2" y="116.5">100nF</text>
<text x="230.3" y="116.5">100nF</text>
<text x="255.7" y="116.5">100nF</text>
<text x="174.6" y="126.6">GND</text>
<text x="200" y="126.6">GND</text>
<text x="224.1" y="126.6">GND</text>
<text x="249.5" y="126.6">GND</text>
<text x="180.5" y="139.3">C5</text>
<text x="180.8" y="141.9">100nF</text>
<text x="205.9" y="139.3">C8</text>
<text x="206.2" y="141.9">100nF</text>
<text x="230.2" y="139.3">C11</text>
<text x="230.3" y="141.9">100nF</text>
<text x="255.6" y="139.3">C14</text>
<text x="255.7" y="141.9">100nF</text>
<text x="174.6" y="152">GND</text>
<text x="200" y="152">GND</text>
<text x="224.1" y="152">GND</text>
<text x="249.5" y="152">GND</text>
<text x="43.8" y="185">GND</text>
<text x="88.2" y="185">GND</text>
<text x="137.7" y="187.6">GND</text>
</g>
<g font-size="1.8" fill="#a90000">
<text x="38.2" y="77.5">1</text>
<text x="132.2" y="77.5">1</text>
<text x="38.2" y="80">2</text>
<text x="38.2" y="82.5">3</text>
<text x="85.2" y="80">2</text>
<text x="85.2" y="82.5">3</text>
<text x="132.2" y="80">2</text>
<text x="132.2" y="82.5">3</text>
<text x="38.2" y="85.1">4</text>
<text x="38.2" y="87.6">5</text>
<text x="85.2" y="85.1">4</text>
<text x="85.2" y="87.6">5</text>
<text x="132.2" y="85.1">4</text>
<text x="132.2" y="87.6">5</text>
<text x="38.2" y="90.2">6</text>
<text x="38.2" y="92.7">7</text>
<text x="38.2" y="95.2">8</text>
<text x="85.2" y="90.2">6</text>
<text x="85.2" y="92.7">7</text>
<text x="85.2" y="95.2">8</text>
<text x="132.2" y="90.2">6</text>
<text x="132.2" y="92.7">7</text>
<text x="132.2" y="95.2">8</text>
<text x="37.8" y="100.3">10</text>
<text x="38.2" y="97.8">9</text>
<text x="84.7" y="100.3">10</text>
<text x="85.2" y="97.8">9</text>
<text x="131.7" y="100.3">10</text>
<text x="132.2" y="97.8">9</text>
<text x="37.8" y="102.9">11</text>
<text x="37.8" y="105.4">12</text>
<text x="37.8" y="107.9">13</text>
<text x="84.7" y="102.9">11</text>
<text x="84.7" y="105.4">12</text>
<text x="84.7" y="107.9">13</text>
<text x="131.7" y="102.9">11</text>
<text x="131.7" y="105.4">12</text>
<text x="131.7" y="107.9">13</text>
<text x="37.8" y="110.5">14</text>
<text x="37.8" y="113">15</text>
<text x="84.7" y="110.5">14</text>
<text x="84.7" y="113">15</text>
<text x="131.7" y="110.5">14</text>
<text x="131.7" y="113">15</text>
<text x="37.8" y="115.6">16</text>
<text x="37.8" y="118.1">17</text>
<text x="84.7" y="115.6">16</text>
<text x="84.7" y="118.1">17</text>
<text x="131.7" y="115.6">16</text>
<text x="131.7" y="118.1">17</text>
<text x="37.8" y="120.6">18</text>
<text x="37.8" y="123.2">19</text>
<text x="37.8" y="125.7">20</text>
<text x="84.7" y="120.6">18</text>
<text x="84.7" y="123.2">19</text>
<text x="84.7" y="125.7">20</text>
<text x="131.7" y="120.6">18</text>
<text x="131.7" y="123.2">19</text>
<text x="131.7" y="125.7">20</text>
<text x="37.8" y="128.3">21</text>
<text x="37.8" y="130.8">22</text>
<text x="84.7" y="128.3">21</text>
<text x="84.7" y="130.8">22</text>
<text x="131.7" y="128.3">21</text>
<text x="131.7" y="130.8">22</text>
<text x="37.8" y="133.3">23</text>
<text x="37.8" y="135.9">24</text>
<text x="84.7" y="133.3">23</text>
<text x="84.7" y="135.9">24</text>
<text x="131.7" y="133.3">23</text>
<text x="131.7" y="135.9">24</text>
<text x="37.8" y="138.4">25</text>
<text x="37.8" y="141">26</text>
<text x="37.8" y="143.5">27</text>
<text x="84.7" y="138.4">25</text>
<text x="84.7" y="141">26</text>
<text x="84.7" y="143.5">27</text>
<text x="131.7" y="138.4">25</text>
<text x="131.7" y="141">26</text>
<text x="131.7" y="143.5">27</text>
<text x="37.8" y="146">28</text>
<text x="37.8" y="148.6">29</text>
<text x="84.7" y="146">28</text>
<text x="84.7" y="148.6">29</text>
<text x="131.7" y="146">28</text>
<text x="131.7" y="148.6">29</text>
<text x="37.8" y="151.1">30</text>
<text x="37.8" y="153.7">31</text>
<text x="84.7" y="151.1">30</text>
<text x="84.7" y="153.7">31</text>
<text x="131.7" y="151.1">30</text>
<text x="131.7" y="153.7">31</text>
<text x="37.8" y="156.2">32</text>
<text x="37.8" y="158.7">33</text>
<text x="37.8" y="161.3">34</text>
<text x="84.7" y="156.2">32</text>
<text x="84.7" y="158.7">33</text>
<text x="84.7" y="161.3">34</text>
<text x="131.7" y="156.2">32</text>
<text x="131.7" y="158.7">33</text>
<text x="131.7" y="161.3">34</text>
<text x="37.8" y="163.8">35</text>
<text x="37.8" y="166.4">36</text>
<text x="84.7" y="163.8">35</text>
<text x="84.7" y="166.4">36</text>
<text x="131.7" y="163.8">35</text>
<text x="131.7" y="166.4">36</text>
<text x="37.8" y="168.9">37</text>
<text x="37.8" y="171.4">38</text>
<text x="37.8" y="174">39</text>
<text x="84.7" y="168.9">37</text>
<text x="84.7" y="171.4">38</text>
<text x="84.7" y="174">39</text>
<text x="131.7" y="168.9">37</text>
<text x="131.7" y="171.4">38</text>
<text x="131.7" y="174">39</text>
<text x="37.8" y="176.5">40</text>
<text x="84.7" y="176.5">40</text>
<text x="131.7" y="176.5">40</text>
</g>
<text font-size="1.8" fill="#009600" x="75.5" y="77.1">Conn_01x40_Male</text>
</svg>
